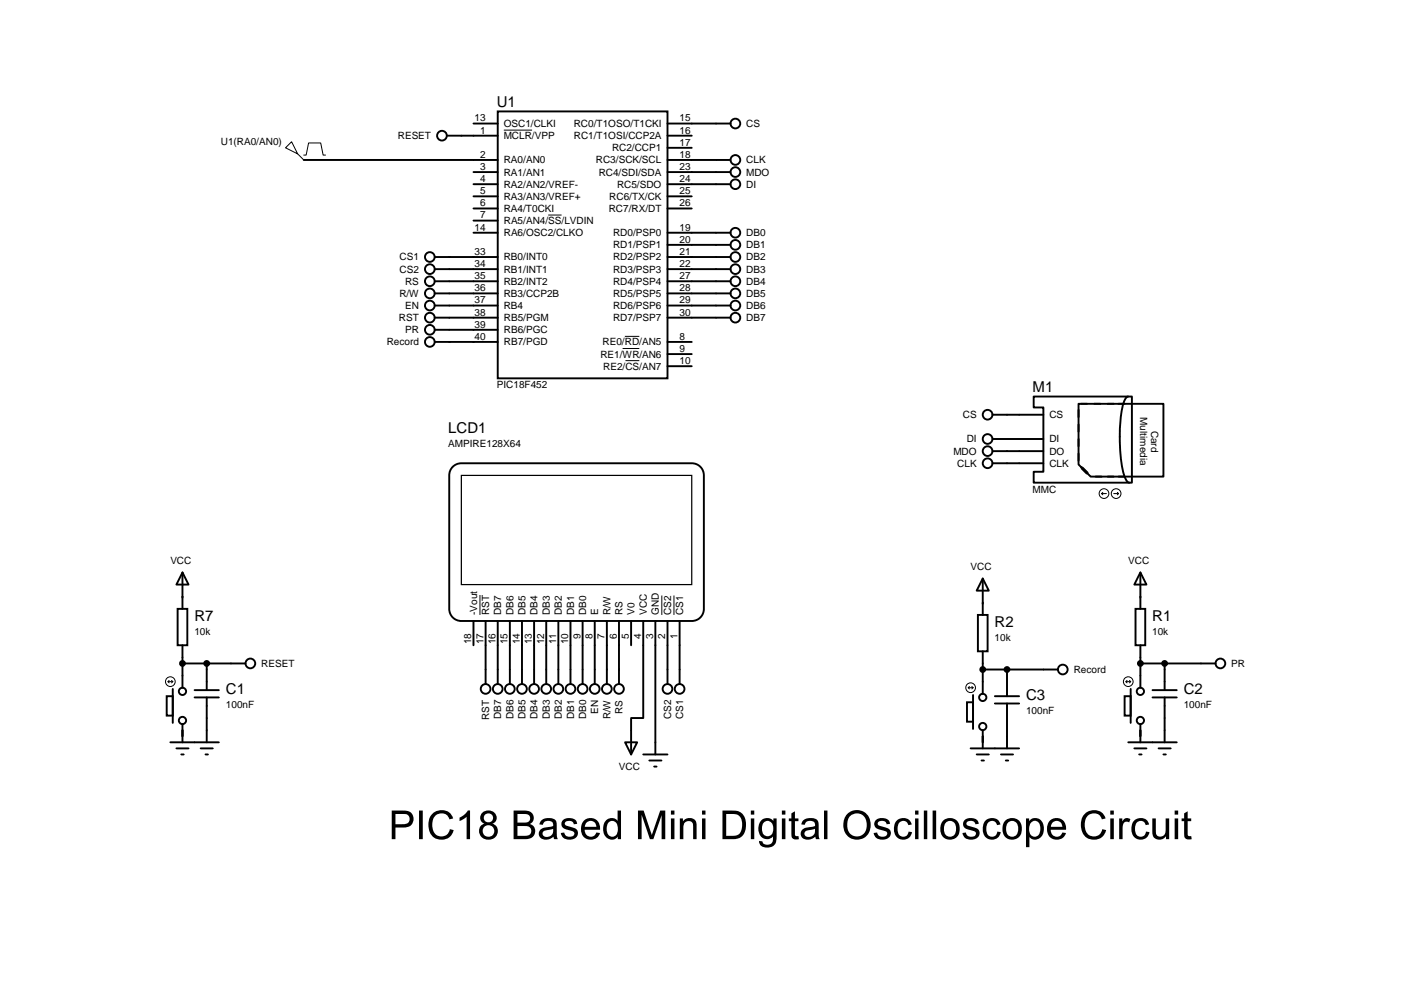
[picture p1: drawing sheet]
<svg xmlns="http://www.w3.org/2000/svg" width="297mm" height="210mm" viewBox="0 0 297 210" stroke-linecap="round" stroke-linejoin="round" font-family="sans-serif">
<g fill="none" stroke="#000" stroke-width=".4">
<path d="M63.6 33.5h40.7M93.6 28.4h10.7M99.2 25.9h5.1M99.2 38.6h5.1M99.2 36h5.1M104.3 23.3h35.5v55.9h-35.5zM139.8 25.9h13.2M139.8 38.6h13.2M139.8 33.5h13.2M139.8 36h13.2M139.8 28.4h5.1M139.8 30.9h5.1"/>
<path d="M91.1 58.9h13.2M91.1 56.3h13.2M91.1 53.8h13.2M99.2 48.7h5.1M99.2 41.1h5.1M99.2 43.6h5.1M99.2 46.2h5.1M139.8 58.9h13.2M139.8 56.3h13.2M139.8 53.8h13.2M139.8 51.3h13.2M139.8 48.7h13.2"/>
<path d="M139.8 41.1h5.1M139.8 43.6h5.1M91.1 64h13.2M91.1 61.4h13.2M91.1 66.5h13.2M91.1 69h13.2M91.1 71.6h13.2M139.8 64h13.2M139.8 61.4h13.2M139.8 66.5h13.2M139.8 71.6h5.1M139.8 74.1h5.1"/>
<path d="M139.8 76.7h5.1M95 97.5l1.1-.4 .5-.1h48.3a2.51 2.51 0 0 1 2.5 2.5v28a2.51 2.51 0 0 1-2.5 2.5h-48.3a2.52 2.52 0 0 1-2.5-2.5v-28a2.53 2.53 0 0 1 .9-2zM207.9 86.8h10.7M207.9 97h10.7M207.9 91.9h10.7M207.9 94.4h10.7M216.5 83h20.6v18h-20.6v-2.2h2.1v-13.5h-2.1zM225.9 85.8v1.5M225.9 88.9v1.5M225.9 91.9v1.5M225.9 95v1.5M225.9 84.5h17.8v15.3h-15.2l-2.6-2.6z"/>
<path d="M226.4 97.7l1.1 1.1M226.4 84.5h1.3M229.2 84.5h1.3M229.5 99.8h1.3M232 84.5h1.3M232 99.8h1.3M234.3 84.5h1.3M234.3 99.8h1.3M236.3 83a1.85 1.85 0 0 0-1 1.6 33.6 33.6 0 0 0 .4 15.4l.6 .9 .3 .1M38.2 119.8v7.7M38.2 119.8l1.3 2.6h-2.5zM238.9 119.8v7.7"/>
<path d="M238.9 119.8l1.3 2.6h-2.6zM37.2 127.5h2v7.6h-2zM38.2 135.1v8.9M38.2 138.9h13.2M43.3 138.9v5.6M99.2 130v5.1M101.7 130v13.2M104.3 130v13.2M106.8 130v13.2M109.3 130v13.2M111.9 130v13.2M114.4 130v13.2"/>
<path d="M117 130v13.2M119.5 130v13.2M122 130v13.2M124.6 130v13.2M127.1 130v13.2M129.7 130v13.2M132.2 130v5.1M134.7 130v20.3h-2.5v7.6M137.3 130v27.9M139.8 130v13.2M142.4 130v13.2M204.8 128.7h2.1v7.7h-2.1z"/>
<path d="M205.9 121.1v7.6M205.9 121.1l1.2 2.6h-2.5zM205.9 136.4v3.8h5M237.9 127.5h2v7.6h-2zM238.9 135.1v3.8h5.1M238.9 138.9v5.1M254.6 138.9h-10.6v5.6M34.9 145.8h1.3v4h-1.3zM36.2 144.2v7.1M37 156.7h2.5M38 157.9h.5M38.2 151.6v3.8"/>
<path d="M40.8 146h5M40.8 144.5h5M42 156.7h2.6M43 157.9h.6M43.3 146v9.4M45.8 155.4h-10.1M130.9 155.4h2.6l-1.3 2.5zM134.7 157.9h5.1M136 159.2h2.6M202.6 147h1.2v4.1h-1.2zM203.8 145.5v7.1M204.6 157.9h2.5"/>
<path d="M205.6 159.2h.5M205.9 140.2v5M205.9 152.9v3.8M208.4 147.3h5.1M208.4 145.8h5.1M209.7 157.9h2.5M210.7 159.2h.5M210.9 147.3v9.4M213.5 156.7h-10.2M221.6 140.2h-10.7v5.6M235.6 145.8h1.3v4h-1.3zM236.9 144.2v7.1"/>
<path d="M237.6 156.7h2.6M238.6 157.9h.5M238.9 151.6v3.8M241.4 146h5.1M241.4 144.5h5.1M242.7 156.7h2.5M243.7 157.9h.5M244 146v9.4M246.5 155.4h-10.2M137 160.5h.5"/>
<circle cx="92.6" cy="28.4" r="1.02"/>
<circle cx="154" cy="33.5" r="1.02"/>
<circle cx="154" cy="36" r="1.02"/>
<circle cx="154" cy="38.6" r="1.02"/>
<circle cx="154" cy="25.9" r="1.02"/>
<circle cx="90" cy="58.9" r="1.02"/>
<circle cx="90" cy="53.8" r="1.02"/>
<circle cx="90" cy="56.3" r="1.02"/>
<circle cx="154" cy="53.8" r="1.02"/>
<circle cx="154" cy="48.7" r="1.02"/>
<circle cx="154" cy="51.3" r="1.02"/>
<circle cx="154" cy="58.9" r="1.02"/>
<circle cx="154" cy="56.3" r="1.02"/>
<circle cx="90" cy="69" r="1.02"/>
<circle cx="90" cy="71.6" r="1.02"/>
<circle cx="90" cy="61.4" r="1.02"/>
<circle cx="90" cy="64" r="1.02"/>
<circle cx="90" cy="66.5" r="1.02"/>
<circle cx="154" cy="64" r="1.02"/>
<circle cx="154" cy="66.5" r="1.02"/>
<circle cx="154" cy="61.4" r="1.02"/>
<circle cx="206.9" cy="97" r="1.02"/>
<circle cx="206.9" cy="86.8" r="1.02"/>
<circle cx="206.9" cy="91.9" r="1.02"/>
<circle cx="206.9" cy="94.4" r="1.02"/>
<circle cx="52.4" cy="138.9" r="1.02"/>
<circle cx="255.6" cy="138.9" r="1.02"/>
<circle cx="38.2" cy="144.7" r=".76"/>
<circle cx="38.2" cy="150.8" r=".76"/>
<circle cx="101.7" cy="144.2" r="1.02"/>
<circle cx="104.3" cy="144.2" r="1.02"/>
<circle cx="106.8" cy="144.2" r="1.02"/>
<circle cx="109.3" cy="144.2" r="1.02"/>
<circle cx="111.9" cy="144.2" r="1.02"/>
<circle cx="114.4" cy="144.2" r="1.02"/>
<circle cx="117" cy="144.2" r="1.02"/>
<circle cx="119.5" cy="144.2" r="1.02"/>
<circle cx="122" cy="144.2" r="1.02"/>
<circle cx="124.6" cy="144.2" r="1.02"/>
<circle cx="127.1" cy="144.2" r="1.02"/>
<circle cx="129.7" cy="144.2" r="1.02"/>
<circle cx="139.8" cy="144.2" r="1.02"/>
<circle cx="142.4" cy="144.2" r="1.02"/>
<circle cx="205.9" cy="152.1" r=".76"/>
<circle cx="205.9" cy="146" r=".76"/>
<circle cx="222.6" cy="140.2" r="1.02"/>
<circle cx="238.9" cy="150.8" r=".76"/>
<circle cx="238.9" cy="144.7" r=".76"/>
</g>
<g fill="#000">
<path d="M82.1 169.7h2.2a1.84 1.84 0 0 1 2.3 1.7 1.84 1.84 0 0 1-2.2 1.8h-1.6v2.5h-.7zM82.8 170.4v2.2h1.6a1.11 1.11 0 0 0 1.4-1.1 1.11 1.11 0 0 0-1.4-1.1zM87.8 169.7h.8v6h-.8zM90.5 170.4a2.63 2.63 0 0 1 4.4 .9l-.8 .2a1.85 1.85 0 0 0-2.1-1.2 1.85 1.85 0 0 0-1.4 2 2.18 2.18 0 0 0 1.9 2.8 1.69 1.69 0 0 0 1.7-1.5l.8 .2a2.71 2.71 0 0 1-3.1 1.9 2.71 2.71 0 0 1-2.2-3l.2-1.3zM96.3 171.2a3.7 3.7 0 0 0 1.7-1.5h.5v6h-.8v-4.7l-1.4 .9zM101.1 170.1a1.68 1.68 0 0 1 2.1-.2 1.68 1.68 0 0 1 .6 2.1l-.6 .4a1.77 1.77 0 0 1 1 2.3 1.77 1.77 0 0 1-2.3 1.1 1.71 1.71 0 0 1-1.5-1.5 1.71 1.71 0 0 1 1.1-1.9 1.35 1.35 0 0 1-.4-2.3zM101.3 171.2a1 1 0 0 0 2 0 1 1 0 0 0-2 0zM101.1 174a1.22 1.22 0 0 0 2.4 0 1.22 1.22 0 0 0-2.4 0zM107.6 169.7h2.3a1.53 1.53 0 0 1 1.8 .9 1.53 1.53 0 0 1-.7 1.9 1.64 1.64 0 0 1 1.1 1.9 1.64 1.64 0 0 1-1.9 1.3h-2.6zM108.4 170.4v1.8h1.3a.96 .96 0 0 0 1.2-.4 .96 .96 0 0 0-.2-1.2zM108.4 172.9v2.1h1.5a1.1 1.1 0 0 0 1.4-1.1 1.1 1.1 0 0 0-1.5-1zM113.5 171.7a2.45 2.45 0 0 1 3 .2l.1 .7 .1 2.6 .2 .5h-.8l-.2-.5a1.87 1.87 0 0 1-3-.4 1.47 1.47 0 0 1 1.7-1.6l.7-.1a.56 .56 0 0 0 .6-.5 .56 .56 0 0 0-.4-.6 1.17 1.17 0 0 0-1.8 .7l-.7-.1zM113.9 174a.75 .75 0 0 0-.1 1 .75 .75 0 0 0 1 .2 1.34 1.34 0 0 0 1.1-1.7zM117.9 171.7a2.08 2.08 0 0 1 2.9 .3l.1 .5-.7 .1a1.03 1.03 0 0 0-.9-.7 1.03 1.03 0 0 0-1 .5 1.44 1.44 0 0 0 1.4 .8 1.31 1.31 0 0 1 1.4 1.3 1.31 1.31 0 0 1-1.4 1.3 1.74 1.74 0 0 1-2.2-1.4l.7-.1a1.13 1.13 0 0 0 1 .9 1.13 1.13 0 0 0 1.1-.7v-.2a3.7 3.7 0 0 0-2.1-.8 1.12 1.12 0 0 1-.3-1.8zM122.3 171.9a2.03 2.03 0 0 1 2.4-.4 2.03 2.03 0 0 1 1 2.2h-3.2a1.26 1.26 0 0 0 .9 1.4 1.26 1.26 0 0 0 1.5-.8l.8 .1a2.08 2.08 0 0 1-2.6 1.3 2.08 2.08 0 0 1-1.4-2.6l.2-.7zM122.9 172.2l-.4 .9h2.4a1.19 1.19 0 0 0-.7-1.2 1.19 1.19 0 0 0-1.3 .3zM127 171.7a1.63 1.63 0 0 1 2.4 .2v-2.2h.7v6h-.7v-.6a1.75 1.75 0 0 1-2 .5 1.75 1.75 0 0 1-1-1.8 2.58 2.58 0 0 1 .6-2.1zM127.4 172.3a2.04 2.04 0 0 0 .6 2.8 1.26 1.26 0 0 0 1.4-1.5 1.27 1.27 0 0 0-.3-1.4 1.27 1.27 0 0 0-1.4-.2zM133.6 169.7h1.2l1.7 5.1 1.8-5.1h1.1v6h-.8v-5l-1.7 5h-.8l-1.7-5.1v5.1h-.8zM140.5 169.7h.8v.8h-.8zM140.5 171.3h.8v4.4h-.8zM142.4 171.3h.7v.7a1.54 1.54 0 0 1 1.8-.7 1.54 1.54 0 0 1 1 1.7v2.7h-.7v-2.6a1.03 1.03 0 0 0-.9-1.3 1.03 1.03 0 0 0-1.1 1.1l-.1 2.8h-.7zM147.1 169.7h.7v.8h-.7zM147.1 171.3h.7v4.4h-.7zM151.3 169.7h2.1a2.56 2.56 0 0 1 2.9 3 2.57 2.57 0 0 1-2.8 3h-2.2zM152.1 170.4v4.6h1.3a1.78 1.78 0 0 0 2.1-2 1.99 1.99 0 0 0-1.5-2.6zM157.3 169.7h.7v.8h-.7zM157.3 171.3h.7v4.4h-.7zM159.5 171.7a1.75 1.75 0 0 1 2.5 .2v-.6h.7v3.8a2 2 0 0 1-1.2 2.2 2 2 0 0 1-2.4-.6l-.1-.7 .7 .1a1.15 1.15 0 0 0 1.4 .7 1.15 1.15 0 0 0 .8-1.3v-.4a1.81 1.81 0 0 1-2.1 .4 1.81 1.81 0 0 1-.9-2l.2-1.2zM160 172.3a1.94 1.94 0 0 0 .5 2.7 1.28 1.28 0 0 0 1.5-1.5 1.23 1.23 0 0 0-.6-1.4 1.23 1.23 0 0 0-1.4 .2zM163.8 169.7h.7v.8h-.7zM163.8 171.3h.7v4.4h-.7zM165.8 170.3l.7-.5v1.5h.8v.6h-.8v2.6a.5 .5 0 0 0 .2 .5 .5 .5 0 0 0 .6 0l.1 .7a1.09 1.09 0 0 1-1.3-.1 1.09 1.09 0 0 1-.3-1.2v-2.5h-.6v-.6h.6zM168.3 171.7a2.37 2.37 0 0 1 3 .2l.2 .7v2.4l.2 .7h-.8l-.1-.5a1.93 1.93 0 0 1-3-.2 1.43 1.43 0 0 1 1.6-1.8l.8-.1a.56 .56 0 0 0 .6-.5 .56 .56 0 0 0-.5-.6 1.16 1.16 0 0 0-1.7 .7l-.8-.1zM168.7 174a.75 .75 0 0 0 0 1 .75 .75 0 0 0 1 .2 1.32 1.32 0 0 0 1-1.7zM172.6 169.7h.7v6h-.7zM177.5 170.4a2.95 2.95 0 0 1 3.6-.3 2.95 2.95 0 0 1 1.2 3.5 2.89 2.89 0 0 1-3.5 2.1 2.89 2.89 0 0 1-2.1-3.5l.2-1zM178.1 170.9a2.79 2.79 0 0 0 .6 4.1 2.16 2.16 0 0 0 2.2-.5 2.16 2.16 0 0 0 .6-2.2 2.04 2.04 0 0 0-1.2-1.9 2.04 2.04 0 0 0-2.2 .5zM183.5 171.7a2.09 2.09 0 0 1 2.8 .3l.2 .5-.8 .1a1.01 1.01 0 0 0-.9-.7 1.01 1.01 0 0 0-.9 .5 1.37 1.37 0 0 0 1.3 .8 1.31 1.31 0 0 1 1.4 1.3 1.31 1.31 0 0 1-1.4 1.3 1.74 1.74 0 0 1-2.2-1.4l.7-.1a1.11 1.11 0 0 0 1 .9 1.11 1.11 0 0 0 1.2-.7l-.1-.2a3.8 3.8 0 0 0-2-.8 1.12 1.12 0 0 1-.3-1.8zM187.8 171.8a1.87 1.87 0 0 1 3.2 .8l-.7 .1a1.13 1.13 0 0 0-1.3-.8 1.13 1.13 0 0 0-1 1.2 1.5 1.5 0 0 0 1.2 2.1l.7-.3 .4-.8 .7 .1a1.92 1.92 0 0 1-2.2 1.6 1.92 1.92 0 0 1-1.5-2.3l.1-.9zM191.7 169.7h.7v.8h-.7zM191.7 171.3h.7v4.4h-.7zM193.5 169.7h.7v6h-.7zM195.4 169.7h.7v6h-.7zM197.7 171.7a2.14 2.14 0 0 1 2.6 0 2.14 2.14 0 0 1 .7 2.5 2.07 2.07 0 0 1-2.6 1.5 2.07 2.07 0 0 1-1.4-2.6l.2-.8zM198.1 172.3a1.75 1.75 0 0 0 .9 2.9 1.36 1.36 0 0 0 1.3-1.7 1.29 1.29 0 0 0-.6-1.5 1.29 1.29 0 0 0-1.6 .3zM202.1 171.7a2.07 2.07 0 0 1 2.8 .3l.1 .5-.7 .1a1.01 1.01 0 0 0-.9-.7 1.01 1.01 0 0 0-1 .5 1.44 1.44 0 0 0 1.4 .8 1.31 1.31 0 0 1 1.4 1.3 1.31 1.31 0 0 1-1.4 1.3 1.72 1.72 0 0 1-2.2-1.4l.7-.1a1.11 1.11 0 0 0 1 .9 1.11 1.11 0 0 0 1.1-.7v-.2a3.7 3.7 0 0 0-2-.8 1.12 1.12 0 0 1-.3-1.8zM206.4 171.8a1.87 1.87 0 0 1 3.2 .8l-.8 .1a1.13 1.13 0 0 0-1.2-.8 1.13 1.13 0 0 0-1 1.2 1.51 1.51 0 0 0 1.2 2.1l.8-.3 .3-.8 .7 .1a1.91 1.91 0 0 1-2.2 1.6 1.91 1.91 0 0 1-1.5-2.3l.1-.9zM210.7 171.7a2.14 2.14 0 0 1 2.6 0 2.14 2.14 0 0 1 .7 2.5 2.07 2.07 0 0 1-2.6 1.5 2.07 2.07 0 0 1-1.4-2.6l.2-.8zM211.1 172.3a1.75 1.75 0 0 0 .9 2.9 1.36 1.36 0 0 0 1.3-1.7 1.29 1.29 0 0 0-.6-1.5 1.29 1.29 0 0 0-1.6 .3zM214.9 171.3h.7v.6a1.74 1.74 0 0 1 2-.5 1.74 1.74 0 0 1 1.1 1.8 1.95 1.95 0 0 1-.6 2 1.95 1.95 0 0 1-2.2 .3l-.3-.3v2.2h-.7zM215.9 172.3a2 2 0 0 0 .5 2.8 1.33 1.33 0 0 0 1.5-1.6 1.23 1.23 0 0 0-.4-1.3 1.23 1.23 0 0 0-1.3-.2zM219.9 171.9a2.03 2.03 0 0 1 2.4-.4 2.03 2.03 0 0 1 1 2.2h-3.2a1.26 1.26 0 0 0 1 1.4 1.26 1.26 0 0 0 1.4-.8l.8 .1a2.08 2.08 0 0 1-2.6 1.3 2.08 2.08 0 0 1-1.4-2.6l.2-.7zM220.5 172.2l-.4 .9h2.4a1.19 1.19 0 0 0-.7-1.2 1.19 1.19 0 0 0-1.3 .3zM227.2 170.4a2.63 2.63 0 0 1 4.4 .9l-.8 .2a1.85 1.85 0 0 0-2.1-1.2 1.85 1.85 0 0 0-1.5 2 2.18 2.18 0 0 0 1.9 2.8 1.69 1.69 0 0 0 1.8-1.5l.8 .2a2.71 2.71 0 0 1-3.2 1.9 2.71 2.71 0 0 1-2.1-3l.2-1.3zM232.6 169.7h.7v.8h-.7zM232.6 171.3h.7v4.4h-.7zM234.4 171.3h.7v.7a1.06 1.06 0 0 1 1.7-.5l-.3 .7a.88 .88 0 0 0-1 0 .88 .88 0 0 0-.3 .9v2.6h-.8zM237.5 171.8a1.86 1.86 0 0 1 3.2 .8l-.7 .1a1.12 1.12 0 0 0-1.3-.8 1.12 1.12 0 0 0-.9 1.2 1.5 1.5 0 0 0 1.2 2.1l.7-.3 .3-.8 .8 .1a1.92 1.92 0 0 1-2.2 1.6 1.92 1.92 0 0 1-1.6-2.3l.1-.9zM241.4 171.3h.7v2.5a1.05 1.05 0 0 0 .9 1.4 1.05 1.05 0 0 0 1.2-1.2v-2.7h.7v4.4h-.6v-.7a1.55 1.55 0 0 1-1.9 .8 1.55 1.55 0 0 1-1-1.8zM246.1 169.7h.7v.8h-.7zM246.1 171.3h.7v4.4h-.7zM248 170.3l.8-.5v1.5h.7v.6h-.7v2.6a.5 .5 0 0 0 .2 .5 .5 .5 0 0 0 .5 0l.1 .7a1.09 1.09 0 0 1-1.2-.1 1.09 1.09 0 0 1-.4-1.2v-2.5h-.5v-.6h.5z"/>
<circle cx="38.2" cy="124.9" r=".2"/>
<circle cx="205.9" cy="126.2" r=".2"/>
<circle cx="238.9" cy="124.9" r=".2"/>
</g>
<g fill="none" stroke="#000" stroke-width=".21">
<path d="M59.8 30.9l1.3-1.2 1.3 2.5zM62.4 32.2l1.2 1.3M63.6 32.5h.5l.5-2.6h2.6l.5 2.6h.5M105.5 27.2h6M114.8 45h2.8M130.4 73h3.5M130.9 70.4h3M131 75.5h2.9M230.8 103.3l.2 .3M230.8 103.3h1M231 103.1l-.2 .2M233.3 103.3h1"/>
<path d="M234.1 103.1l.2 .2M234.3 103.3l-.2 .3M100.5 124.6v4.1M138.6 124.7v4M141.2 124.7v4M35.2 142.7h1M35.4 142.5l-.2 .2 .2 .3M35.9 142.5l.3 .2M36.2 142.7l-.3 .3M202.8 144h1M203.1 143.7l-.3 .3 .3 .2M203.6 143.7l.2 .3"/>
<path d="M203.8 144l-.2 .2M235.8 142.7h1.1M236.1 142.5l-.3 .2 .3 .3M236.6 142.5l.3 .2M236.9 142.7l-.3 .3"/>
<circle cx="231.3" cy="103.3" r="1.02"/>
<circle cx="233.8" cy="103.3" r="1.02"/>
<circle cx="35.7" cy="142.7" r="1.02"/>
<circle cx="203.3" cy="144" r="1.02"/>
<circle cx="236.3" cy="142.7" r="1.02"/>
</g>
<path d="M226.7 98l1 1" fill="none" stroke="#000" stroke-width=".66"/>
<g fill="#000" stroke="#000" stroke-width=".4">
<circle cx="38.2" cy="138.9" r=".51"/>
<circle cx="43.3" cy="138.9" r=".51"/>
<circle cx="238.9" cy="138.9" r=".51"/>
<circle cx="244" cy="138.9" r=".51"/>
<circle cx="205.9" cy="140.2" r=".51"/>
<circle cx="210.9" cy="140.2" r=".51"/>
</g>
<path d="M96.6 99.5h48.3v22.9h-48.3z" fill="none" stroke="#000" stroke-width=".25"/>
<g font-size="3.1">
<text x="104.1" y="22.5">U1</text>
<text x="216.3" y="82.1">M1</text>
<text x="93.9" y="90.7">LCD1</text>
<text x="40.7" y="130.1">R7</text>
<text x="208.3" y="131.4">R2</text>
<text x="241.4" y="130.1">R1</text>
<text x="47.3" y="145.3">C1</text>
<text x="214.9" y="146.6">C3</text>
<text x="248" y="145.3">C2</text>
</g>
<g font-size="2.1">
<text x="83.3" y="29.1">RESET</text>
<text x="99.4" y="25.4">13</text>
<text x="100.6" y="28">1</text>
<text x="105.5" y="29.1">MCLR/VPP</text>
<text x="105.5" y="26.6">OSC1/CLKI</text>
<text x="120.2" y="26.6">RC0/T1OSO/T1CKI</text>
<text x="120.2" y="29.1">RC1/T1OSI/CCP2A</text>
<text x="142.4" y="25.4">15</text>
<text x="142.4" y="28">16</text>
<text x="156.3" y="26.6">CS</text>
<text x="46.3" y="30.4">U1(RA0/AN0)</text>
<text x="100.6" y="33">2</text>
<text x="100.6" y="35.6">3</text>
<text x="105.5" y="34.2">RA0/AN0</text>
<text x="124.8" y="34.2">RC3/SCK/SCL</text>
<text x="128.2" y="31.7">RC2/CCP1</text>
<text x="142.4" y="33">18</text>
<text x="142.4" y="35.6">23</text>
<text x="142.4" y="30.5">17</text>
<text x="156.3" y="34.2">CLK</text>
<text x="100.6" y="38.1">4</text>
<text x="100.6" y="40.7">5</text>
<text x="105.5" y="36.7">RA1/AN1</text>
<text x="105.5" y="39.3">RA2/AN2/VREF-</text>
<text x="105.5" y="41.8">RA3/AN3/VREF+</text>
<text x="125.4" y="36.7">RC4/SDI/SDA</text>
<text x="127.6" y="41.8">RC6/TX/CK</text>
<text x="129.3" y="39.3">RC5/SDO</text>
<text x="142.4" y="38.1">24</text>
<text x="142.4" y="40.7">25</text>
<text x="156.3" y="39.3">DI</text>
<text x="156.3" y="36.7">MDO</text>
<text x="100.6" y="45.7">7</text>
<text x="100.6" y="43.2">6</text>
<text x="105.5" y="44.4">RA4/T0CKI</text>
<text x="105.5" y="46.9">RA5/AN4/SS/LVDIN</text>
<text x="127.5" y="44.4">RC7/RX/DT</text>
<text x="142.4" y="43.2">26</text>
<text x="99.4" y="48.3">14</text>
<text x="99.4" y="53.4">33</text>
<text x="105.5" y="49.4">RA6/OSC2/CLKO</text>
<text x="128.4" y="49.4">RD0/PSP0</text>
<text x="128.4" y="52">RD1/PSP1</text>
<text x="142.4" y="48.3">19</text>
<text x="142.4" y="50.8">20</text>
<text x="142.4" y="53.4">21</text>
<text x="156.3" y="52">DB1</text>
<text x="156.3" y="49.4">DB0</text>
<text x="83.7" y="54.5">CS1</text>
<text x="83.7" y="57.1">CS2</text>
<text x="84.9" y="59.6">RS</text>
<text x="99.4" y="55.9">34</text>
<text x="99.4" y="58.4">35</text>
<text x="105.5" y="54.5">RB0/INT0</text>
<text x="105.5" y="57.1">RB1/INT1</text>
<text x="105.5" y="59.6">RB2/INT2</text>
<text x="128.4" y="54.5">RD2/PSP2</text>
<text x="128.4" y="57.1">RD3/PSP3</text>
<text x="128.4" y="59.6">RD4/PSP4</text>
<text x="142.4" y="55.9">22</text>
<text x="142.4" y="58.4">27</text>
<text x="156.3" y="59.6">DB4</text>
<text x="156.3" y="57.1">DB3</text>
<text x="156.3" y="54.5">DB2</text>
<text x="83.7" y="62.1">R/W</text>
<text x="84.9" y="64.7">EN</text>
<text x="99.4" y="61">36</text>
<text x="99.4" y="63.5">37</text>
<text x="105.5" y="62.1">RB3/CCP2B</text>
<text x="105.5" y="64.7">RB4</text>
<text x="128.4" y="62.1">RD5/PSP5</text>
<text x="128.4" y="64.7">RD6/PSP6</text>
<text x="142.4" y="61">28</text>
<text x="142.4" y="63.5">29</text>
<text x="156.3" y="64.7">DB6</text>
<text x="156.3" y="62.1">DB5</text>
<text x="83.6" y="67.2">RST</text>
<text x="84.9" y="69.8">PR</text>
<text x="99.4" y="66.1">38</text>
<text x="99.4" y="68.6">39</text>
<text x="99.4" y="71.1">40</text>
<text x="105.5" y="67.2">RB5/PGM</text>
<text x="105.5" y="69.8">RB6/PGC</text>
<text x="128.4" y="67.2">RD7/PSP7</text>
<text x="142.4" y="71.1">8</text>
<text x="142.4" y="66.1">30</text>
<text x="156.3" y="67.2">DB7</text>
<text x="81" y="72.3">Record</text>
<text x="105.5" y="72.3">RB7/PGD</text>
<text x="125.8" y="74.8">RE1/WR/AN6</text>
<text x="126.2" y="72.3">RE0/RD/AN5</text>
<text x="126.4" y="77.4">RE2/CS/AN7</text>
<text x="142.4" y="73.7">9</text>
<text x="142.4" y="76.2">10</text>
<text x="104.1" y="81.3">PIC18F452</text>
<text x="201.7" y="87.5">CS</text>
<text x="219.8" y="87.5">CS</text>
<text x="238.8" y="87.3" transform="rotate(90 238.8 87.3)">Multimedia</text>
<text x="93.9" y="93.6">AMPIRE128X64</text>
<text x="199.7" y="95.2">MDO</text>
<text x="202.5" y="92.6">DI</text>
<text x="219.8" y="92.6">DI</text>
<text x="219.8" y="95.2">DO</text>
<text x="241.1" y="90.1" transform="rotate(90 241.1 90.1)">Card</text>
<text x="200.5" y="97.7">CLK</text>
<text x="219.8" y="97.7">CLK</text>
<text x="216.3" y="103.1">MMC</text>
<text x="35.7" y="118">VCC</text>
<text x="203.3" y="119.3">VCC</text>
<text x="236.3" y="118">VCC</text>
<text x="99.9" y="128.7" transform="rotate(-90 99.9 128.7)">-Vout</text>
<text x="102.5" y="128.7" transform="rotate(-90 102.5 128.7)">RST</text>
<text x="105" y="128.7" transform="rotate(-90 105 128.7)">DB7</text>
<text x="107.5" y="128.7" transform="rotate(-90 107.5 128.7)">DB6</text>
<text x="110.1" y="128.7" transform="rotate(-90 110.1 128.7)">DB5</text>
<text x="112.6" y="128.7" transform="rotate(-90 112.6 128.7)">DB4</text>
<text x="115.2" y="128.7" transform="rotate(-90 115.2 128.7)">DB3</text>
<text x="117.7" y="128.7" transform="rotate(-90 117.7 128.7)">DB2</text>
<text x="120.2" y="128.7" transform="rotate(-90 120.2 128.7)">DB1</text>
<text x="122.8" y="128.7" transform="rotate(-90 122.8 128.7)">DB0</text>
<text x="125.3" y="128.7" transform="rotate(-90 125.3 128.7)">E</text>
<text x="127.9" y="128.7" transform="rotate(-90 127.9 128.7)">R/W</text>
<text x="130.4" y="128.7" transform="rotate(-90 130.4 128.7)">RS</text>
<text x="132.9" y="128.7" transform="rotate(-90 132.9 128.7)">V0</text>
<text x="135.5" y="128.7" transform="rotate(-90 135.5 128.7)">VCC</text>
<text x="138" y="128.7" transform="rotate(-90 138 128.7)">GND</text>
<text x="140.6" y="128.7" transform="rotate(-90 140.6 128.7)">CS2</text>
<text x="143.1" y="128.7" transform="rotate(-90 143.1 128.7)">CS1</text>
<text x="40.7" y="132.9">10k</text>
<text x="98.7" y="134.9" transform="rotate(-90 98.7 134.9)">18</text>
<text x="101.3" y="134.9" transform="rotate(-90 101.3 134.9)">17</text>
<text x="103.8" y="134.9" transform="rotate(-90 103.8 134.9)">16</text>
<text x="106.3" y="134.9" transform="rotate(-90 106.3 134.9)">15</text>
<text x="108.9" y="134.9" transform="rotate(-90 108.9 134.9)">14</text>
<text x="111.4" y="134.9" transform="rotate(-90 111.4 134.9)">13</text>
<text x="114" y="134.9" transform="rotate(-90 114 134.9)">12</text>
<text x="116.5" y="134.9" transform="rotate(-90 116.5 134.9)">11</text>
<text x="119" y="134.9" transform="rotate(-90 119 134.9)">10</text>
<text x="121.6" y="133.7" transform="rotate(-90 121.6 133.7)">9</text>
<text x="124.1" y="133.7" transform="rotate(-90 124.1 133.7)">8</text>
<text x="126.7" y="133.7" transform="rotate(-90 126.7 133.7)">7</text>
<text x="129.2" y="133.7" transform="rotate(-90 129.2 133.7)">6</text>
<text x="131.7" y="133.7" transform="rotate(-90 131.7 133.7)">5</text>
<text x="134.3" y="133.7" transform="rotate(-90 134.3 133.7)">4</text>
<text x="136.8" y="133.7" transform="rotate(-90 136.8 133.7)">3</text>
<text x="139.4" y="133.7" transform="rotate(-90 139.4 133.7)">2</text>
<text x="141.9" y="133.7" transform="rotate(-90 141.9 133.7)">1</text>
<text x="208.3" y="134.2">10k</text>
<text x="241.4" y="132.9">10k</text>
<text x="54.7" y="139.6">RESET</text>
<text x="224.9" y="140.9">Record</text>
<text x="257.9" y="139.6">PR</text>
<text x="47.3" y="148.2">100nF</text>
<text x="125.3" y="149.4" transform="rotate(-90 125.3 149.4)">EN</text>
<text x="130.4" y="149.4" transform="rotate(-90 130.4 149.4)">RS</text>
<text x="214.9" y="149.5">100nF</text>
<text x="248" y="148.2">100nF</text>
<text x="102.5" y="150.7" transform="rotate(-90 102.5 150.7)">RST</text>
<text x="105" y="150.6" transform="rotate(-90 105 150.6)">DB7</text>
<text x="107.5" y="150.6" transform="rotate(-90 107.5 150.6)">DB6</text>
<text x="110.1" y="150.6" transform="rotate(-90 110.1 150.6)">DB5</text>
<text x="112.6" y="150.6" transform="rotate(-90 112.6 150.6)">DB4</text>
<text x="115.2" y="150.6" transform="rotate(-90 115.2 150.6)">DB3</text>
<text x="117.7" y="150.6" transform="rotate(-90 117.7 150.6)">DB2</text>
<text x="120.2" y="150.6" transform="rotate(-90 120.2 150.6)">DB1</text>
<text x="122.8" y="150.6" transform="rotate(-90 122.8 150.6)">DB0</text>
<text x="127.9" y="150.6" transform="rotate(-90 127.9 150.6)">R/W</text>
<text x="140.6" y="150.6" transform="rotate(-90 140.6 150.6)">CS2</text>
<text x="143.1" y="150.6" transform="rotate(-90 143.1 150.6)">CS1</text>
<text x="129.7" y="161.2">VCC</text>
</g>
</svg>
